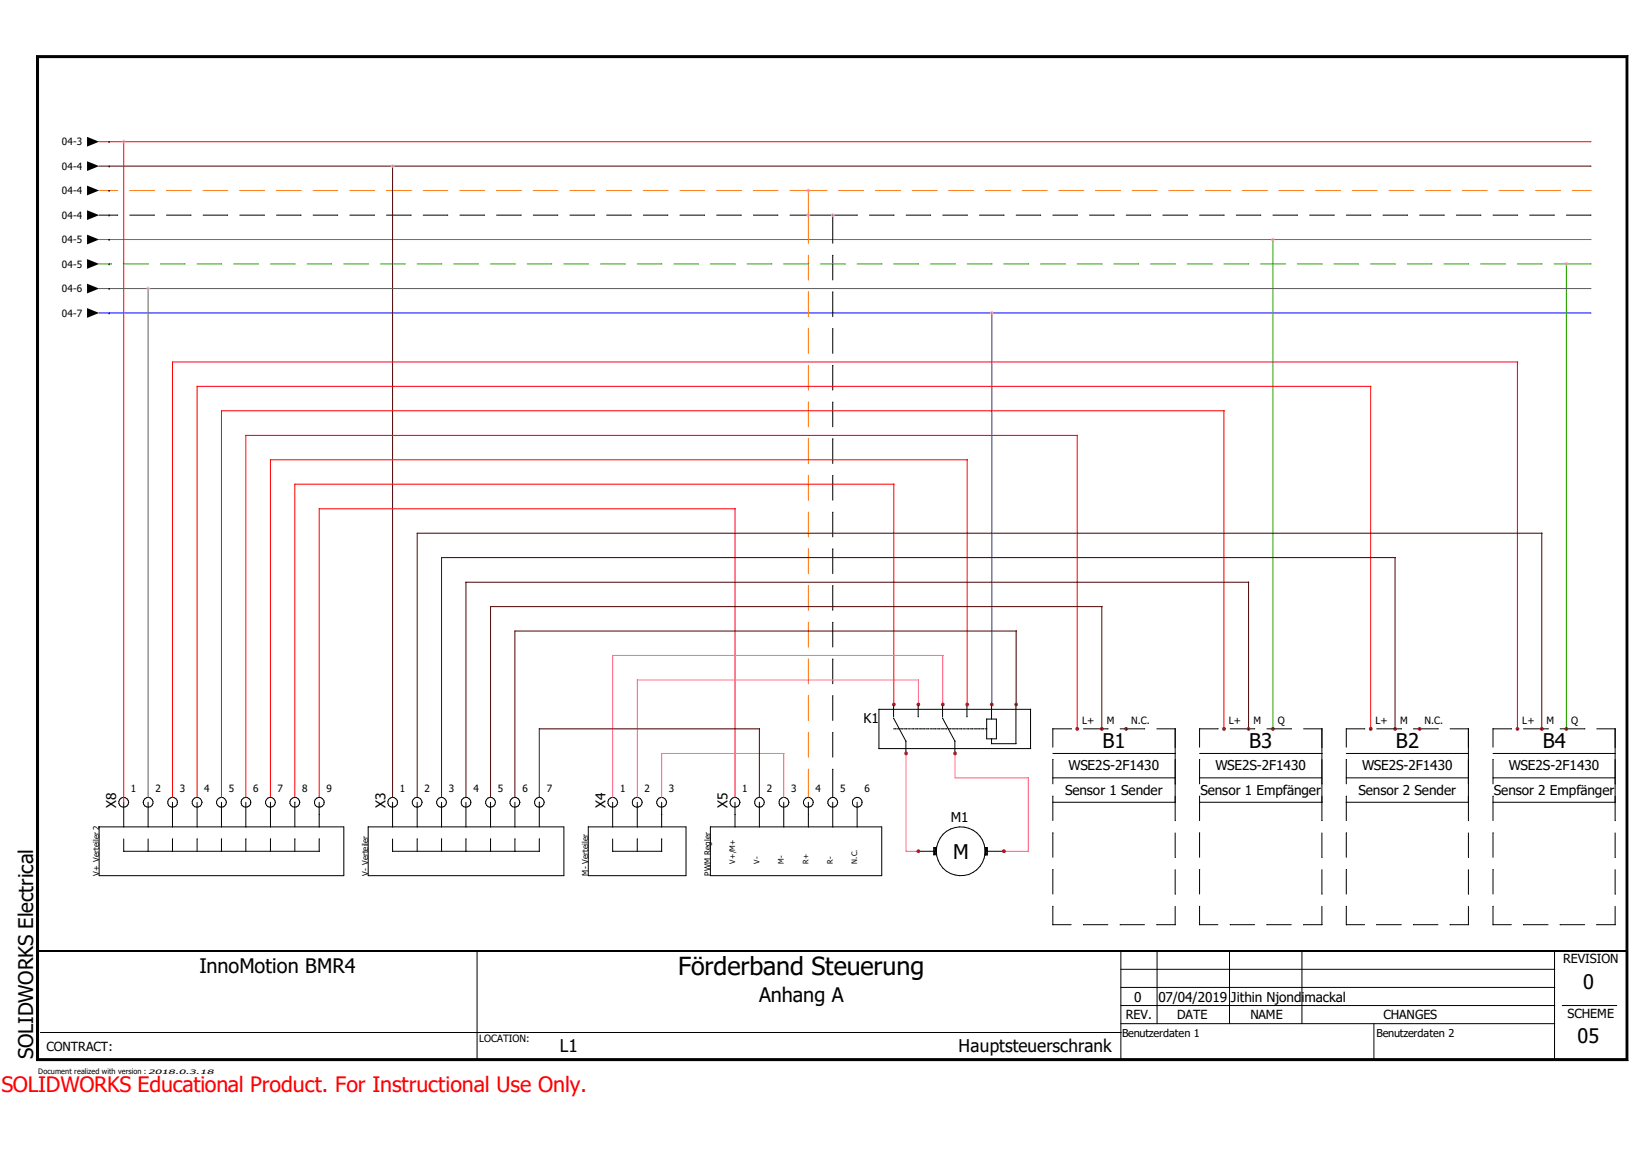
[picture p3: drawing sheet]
<svg xmlns="http://www.w3.org/2000/svg" width="297mm" height="210mm" viewBox="0 0 297 210" stroke-linecap="round" stroke-linejoin="round" font-family="sans-serif">
<path d="M0 10h297v189.8h-297z" fill="none" stroke="#fff" stroke-width=".18"/>
<g fill="none" stroke="#000" stroke-width=".18">
<path d="M6.7 10.2l.3 .3zM6.7 10.2h290.1zM6.7 10.2v183.1zM6.7 10.2h290.1v183.1h-290.1zM7 10.5h289.5zM7 10.5v182.4zM7 10.5h289.5v182.4h-289.5zM296.5 10.5l.3-.3zM296.5 10.5v182.4zM296.8 10.2l-.3 .3zM296.8 10.2v183.1zM18.1 39.2h3.4"/>
<path d="M19.9 25.8h.1M19.9 30.3h.1M19.9 34.7h.1M19.9 39.2h.1M23.7 39.2h4.4M30.3 39.2h4.5M37 39.2h4.5M43.7 39.2h4.5M50.4 39.2h4.5M57.1 39.2h4.5M63.8 39.2h4.5M70.5 39.2h4.5"/>
<path d="M77.2 39.2h4.5M83.9 39.2h4.4M90.5 39.2h4.5M97.2 39.2h4.5M103.9 39.2h4.5M110.6 39.2h4.5M117.3 39.2h4.5M124 39.2h4.5M130.7 39.2h4.5M137.4 39.2h4.5M144.1 39.2h12.2M151.8 39.2v5.1"/>
<path d="M158.5 39.2h4.5M165.2 39.2h4.5M171.9 39.2h4.5M178.6 39.2h4.5M185.3 39.2h4.5M192 39.2h4.5M198.7 39.2h4.5M205.4 39.2h4.4M212 39.2h4.5M218.7 39.2h4.5M225.4 39.2h4.5M232.1 39.2h4.5"/>
<path d="M238.8 39.2h4.5M245.5 39.2h4.5M252.2 39.2h4.5M258.9 39.2h4.5M265.6 39.2h4.4M272.2 39.2h4.5M278.9 39.2h4.5M285.6 39.2h4.5M19.9 43.6h.1M19.9 48.1h.1M19.9 52.6h.1M19.9 57h.1"/>
<path d="M151.9 46.5l-.1 4.5M151.9 53.2l-.1 4.5M151.9 59.9l-.1 4.5M151.9 66.6l-.1 4.5M151.9 73.3l-.1 4.5M151.9 80l-.1 4.5M151.9 86.7l-.1 4.4M151.9 93.3l-.1 4.5M151.9 100l-.1 4.5M151.9 106.7l-.1 4.5M151.9 113.4l-.1 4.5M151.9 120.1l-.1 4.5"/>
<path d="M151.9 126.8l-.1 4.5M151.9 133.5l-.1 4.5M162.9 128.4h.1M162.9 132.8h.4M163 130.9l2.2 4.1M163 128.4l-.1 2.2M163.5 132.8h.5M164.2 132.8h.5M164.8 132.8h.6M165.2 137.3h.1M165.2 135v2.3M165.2 135h.1"/>
<path d="M165.5 132.8h.5M166.2 132.8h.5M166.8 132.8h.5M167.4 128.4h.1M167.4 128.4l.1 2.2M167.5 132.8h.5M168.2 132.8h.5M168.9 132.8h.4M169.5 132.8h.5M170.2 132.8h.5M170.9 132.8h.5M171.5 132.8h.5"/>
<path d="M171.9 128.4h.1M171.9 128.4v2.2M171.9 130.9l2.2 4.1M172.2 132.8h.5M172.9 132.8h.5M173.5 132.8h.5M174.1 137.3h.1M174.1 135h.1M174.1 135v2.3M174.2 132.8h.5M174.9 132.8h.5M175.6 132.8h.4"/>
<path d="M176.2 132.8h.5M176.3 128.4h.1M176.3 128.4l.1 2.2M176.9 132.8h.5M177.5 132.8h.6M178.2 132.8h.5M178.9 132.8h.5M179.6 132.8h.4M179.9 131h1.8v3.6h-1.8zM180.8 128.4h.1M180.8 128.4v2.6M180.8 134.6v.9h4.5"/>
<path d="M185.2 128.4h.1M185.2 128.4v7.1M187.9 129.2v7.2M188 129.2h-27.7v7.2h27.7M192 137.3h22.3M192 138.4v4.4M195.4 132.8h-3.4v3.3M196.4 132.8h.1M197.6 132.8h4.5M200.9 132.8h.1M204.3 132.8h4.4M205.4 132.8h.1"/>
<path d="M210.9 132.8h3.4M214.3 132.8v16.7M214.3 136.1h.1M218.7 137.3h22.4M218.8 138.4l-.1 4.4M222.1 132.8h-3.4v3.3M223.2 132.8h.1M224.3 132.8h4.5M227.7 132.8h.1M231 132.8h4.5M232.1 132.8h.1M237.7 132.8h3.4"/>
<path d="M241 136.1h.1M241 132.8l.1 16.7M245.5 137.3h22.3M245.5 138.4v4.4M248.9 132.8h-3.4v3.3M249.9 132.8h.1M251 132.8h4.6M254.4 132.8h.1M257.7 132.8h4.6M258.9 132.8h.1M264.4 132.8h3.4M267.8 136.1h.1"/>
<path d="M267.8 132.8v16.7M272.2 137.3h22.4M272.3 138.4l-.1 4.4M275.6 132.8h-3.4v3.3M276.7 132.8h.1M277.8 132.8h4.5M281.1 132.8h.1M284.5 132.8h4.5M285.6 132.8h.1M291.2 132.8h3.4l-.1 16.7M294.5 136.1h.1M18.1 150.7h44.6v8.9h-44.6z"/>
<path d="M22.6 152.9v2.2h35.6M22.6 146.2v4.5M23.4 146.2h.1M26.1 146.2h.1M27 146.2v4.5M27 152.9v2.2M31.5 146.2v4.5M31.5 152.9v2.2M32.3 146.2h.1M35.9 146.2v4.5M36 152.9l-.1 2.2M36.8 146.2h.1"/>
<path d="M40.4 146.2v4.5M40.4 152.9v2.2M41.3 146.2h.1M44.8 146.2v4.5M44.9 152.9l-.1 2.2M45.7 146.2h.1M49.3 146.2v4.5M49.4 152.9l-.1 2.2M50.2 146.2h.1M53.8 146.2v4.5M53.8 152.9v2.2M54.6 146.2h.1"/>
<path d="M58.2 148.4h.1M58.2 146.2v4.5M58.2 152.9v2.2M59.1 146.2h.1M67.1 150.7h35.7v8.9h-35.7zM71.6 152.9v2.2h26.8M71.6 146.2v4.5M72.5 146.2h.1M76.1 146.2v4.5M76.1 152.9v2.2M77 146.2h.1M80.5 146.2v4.5"/>
<path d="M80.6 152.9l-.1 2.2M81.4 146.2h.1M85 146.2v4.5M85 152.9v2.2M85.8 146.2h.1M89.4 146.2v4.5M89.5 152.9l-.1 2.2M90.3 146.2h.1M93.9 146.2v4.5M93.9 152.9v2.2M94.8 146.2h.1M98.4 146.2l-.1 4.5"/>
<path d="M98.4 152.9l-.1 2.2M99.2 146.2h.1M107.3 150.7h17.8v8.9h-17.8zM111.7 152.9v2.2h9l-.1-2.2M111.7 146.2v4.5M112.6 146.2h.1M116.2 146.2v4.5M116.2 152.9v2.2M117.1 146.2h.1M120.6 152.9h.1M120.6 146.2v4.5M120.6 148.4h.1"/>
<path d="M121.5 146.2h.1M129.5 150.7h31.3v8.9h-31.3zM134 148.4h.1M134 146.2v4.5M134.9 146.2h.1M138.5 146.2v4.5M139.4 146.2h.1M142.9 146.2v4.5M143.8 146.2h.1M147.4 148.4h.1M147.4 146.2v4.5M148.3 146.2h.1"/>
<path d="M151.8 146.2v4.5M151.9 140.2l-.1 5.1M152.7 146.2h.1M156.3 146.2v4.5M157.2 146.2h.1M167.5 155.1h.1M167.5 155.1h3.3M170.3 154.4h.4v1.3h-.4zM179.6 154.4h.4v1.4h-.4zM179.6 154.7a4.5 4.5 0 0 0-6.8-3.4 4.5 4.5 0 0 0 0 7.6 4.5 4.5 0 0 0 6.8-3.4M179.7 155.1h3.4M183 155.1h.1"/>
<path d="M192 146.2h22.3M192 141.7h22.3M192 145.1v4.4M192 151.8v4.4M192 158.5v4.4M214.3 151.8v4.4M214.3 158.5v4.4M214.3 142.8h.1M218.7 146.2h22.4M218.7 141.7h22.3M218.8 158.5l-.1 4.4M218.8 151.8l-.1 4.4"/>
<path d="M218.8 145.1l-.1 4.4M241 142.8h.1M241 151.8l.1 4.4M241 158.5l.1 4.4M245.5 146.2h22.3M245.5 141.7h22.3M245.5 158.5v4.4M245.5 151.8v4.4M245.5 145.1v4.4M267.8 142.8h.1M267.8 151.8v4.4M267.8 158.5v4.4"/>
<path d="M272.2 146.2h22.4M272.2 141.7h22.3M272.3 158.5l-.1 4.4M272.3 151.8l-.1 4.4M272.3 145.1l-.1 4.4M294.5 142.8h.1M294.5 149.5h.1M294.5 156.2h.1M294.5 151.8v4.4M294.5 158.5v4.4M87 173.3v19.8M192 165.1v3.4h3.3"/>
<path d="M197.6 168.5h4.4M204.3 168.5h4.4M204.4 179.9h79.1M204.4 176.6h79.1M204.4 173.3v19.8M210.9 168.5h3.4M211 173.3v13.2M214.3 165.1v3.4M218.8 165.1l-.1 3.4h3.4M224.2 173.3v13.2M224.3 168.5h4.5M231 168.5h4.5"/>
<path d="M237.4 173.3v13.2M237.7 168.5h3.4M241 165.1v3.4M245.5 165.1v3.4h3.3M251 168.5h4.5M257.7 168.5h4.5M264.4 168.5h3.4M267.8 165.1v3.4M272.3 165.1l-.1 3.4h3.4M277.8 168.5h4.5M283.5 173.3v19.8M284.5 168.5h4.5"/>
<path d="M294.5 162.9h.1M294.5 165.1l.1 3.4h-3.4M6.7 193.3l.3-.4zM6.7 193.3h290.1zM7 192.9h289.5zM7 192.9l-.3 .4zM7.4 188.1h197.1M204.4 186.5h79.1M204.4 183.2h79.1M250.5 186.5l.1 6.6M284.9 183.2h9.9M296.5 192.9l.3 .4z"/>
<circle cx="22.5" cy="146.2" r=".9"/>
<circle cx="27" cy="146.2" r=".9"/>
<circle cx="31.4" cy="146.2" r=".89"/>
<circle cx="35.9" cy="146.2" r=".9"/>
<circle cx="40.4" cy="146.2" r=".89"/>
<circle cx="44.8" cy="146.2" r=".89"/>
<circle cx="49.3" cy="146.2" r=".9"/>
<circle cx="53.8" cy="146.2" r=".89"/>
<circle cx="58.2" cy="146.2" r=".89"/>
<circle cx="71.6" cy="146.2" r=".89"/>
<circle cx="76.1" cy="146.2" r=".9"/>
<circle cx="80.5" cy="146.2" r=".9"/>
<circle cx="85" cy="146.2" r=".89"/>
<circle cx="89.4" cy="146.2" r=".9"/>
<circle cx="93.9" cy="146.2" r=".9"/>
<circle cx="98.3" cy="146.2" r=".89"/>
<circle cx="111.7" cy="146.2" r=".89"/>
<circle cx="116.2" cy="146.2" r=".9"/>
<circle cx="120.6" cy="146.2" r=".9"/>
<circle cx="134" cy="146.2" r=".9"/>
<circle cx="138.5" cy="146.2" r=".89"/>
<circle cx="142.9" cy="146.2" r=".9"/>
<circle cx="147.4" cy="146.2" r=".9"/>
<circle cx="151.8" cy="146.2" r=".89"/>
<circle cx="156.3" cy="146.2" r=".89"/>
</g>
<path d="M6.7 10.3h290.1M6.9 10.2v183.1M296.7 10.2v183.1M6.9 173.3h289.8M6.7 193.1h290.1" fill="none" stroke="#000" stroke-width=".34"/>
<g fill="#000">
<path d="M6.7 10.2l.3 .3zM296.5 10.5l.3-.3zM296.8 10.2l-.3 .3zM170.3 154.4l.4 1.3h-.4zM170.3 154.4h.4v1.3zM179.6 154.4l.4 1.4h-.4zM179.6 154.4h.4v1.4zM6.7 193.3l.3-.4zM7 192.9l-.3 .4zM296.5 192.9l.3 .4z"/>
<path d="M15.9 24.9l2.2 .9-2.2 .9z" fill-rule="evenodd"/>
<path d="M15.9 29.4l2.2 .9-2.2 .9z" fill-rule="evenodd"/>
<path d="M15.9 33.8l2.2 .9-2.2 .9z" fill-rule="evenodd"/>
<path d="M15.9 38.3l2.2 .9-2.2 .9z" fill-rule="evenodd"/>
<path d="M15.9 42.8l2.2 .8-2.2 .9z" fill-rule="evenodd"/>
<path d="M15.9 47.2l2.2 .9-2.2 .9z" fill-rule="evenodd"/>
<path d="M15.9 51.7l2.2 .9-2.2 .9z" fill-rule="evenodd"/>
<path d="M15.9 56.1l2.2 .9-2.2 .9z" fill-rule="evenodd"/>
</g>
<g fill="none" stroke="#f00" stroke-width=".18">
<path d="M18.1 25.8h272M22.6 25.8v120.4M196.4 79.3v53.5M196.5 79.3h-151.7v66M223.2 74.8v58M223.2 74.8h-182.8v70.5M249.9 70.4v62.4M250 70.4h-214.1v74.9M134 92.7v52.6M134.1 92.7h-75.9v52.6M163 88.2v40.2M163 88.2h-109.2v57.1"/>
<path d="M176.4 83.8v44.6M176.4 83.8h-127.1v61.5M276.7 132.8v-66.8h-245.2v79.3"/>
</g>
<g fill="none" stroke="#4c0000" stroke-width=".18">
<path d="M18.1 30.3h272M71.6 30.3v115M281.1 97.2v35.6M281.2 97.2h-205.1v48.1M185.3 115v13.4M185.3 115h-91.4v30.3M200.9 110.5v22.3M201 110.5h-111.6v34.8M227.7 106.1v26.7M227.7 106.1h-142.7v39.2M254.4 101.6v31.2M254.4 101.6h-173.9v43.7"/>
<path d="M98.3 145.3v-12.5h40.2v12.5"/>
</g>
<g fill="none" stroke="#ff7f00" stroke-width=".18">
<path d="M18.1 34.7h3.4M23.7 34.7h4.4M30.3 34.7h4.5M37 34.7h4.5M43.7 34.7h4.5M50.4 34.7h4.5M57.1 34.7h4.5M63.8 34.7h4.5M70.5 34.7h4.5M77.2 34.7h4.5M83.9 34.7h4.4M90.5 34.7h4.5"/>
<path d="M97.2 34.7h4.5M103.9 34.7h4.5M110.6 34.7h4.5M117.3 34.7h4.5M124 34.7h4.5M130.7 34.7h4.5M137.4 34.7h4.5M144.1 34.7h6.7M147.4 34.7v9.6M147.4 39.2h.1M152.9 34.7h4.6M159.6 34.7h4.6"/>
<path d="M166.3 34.7h4.6M173 34.7h4.5M179.7 34.7h4.5M186.4 34.7h4.5M193.1 34.7h4.5M199.8 34.7h4.5M206.5 34.7h4.5M213.1 34.7h4.6M219.8 34.7h4.6M226.5 34.7h4.6M233.2 34.7h4.5M239.9 34.7h4.5"/>
<path d="M246.6 34.7h4.5M253.3 34.7h4.5M260 34.7h4.5M266.7 34.7h4.4M273.3 34.7h4.5M280 34.7h4.5M286.7 34.7h3.4M147.4 46.5v4.5M147.4 53.2v4.5M147.4 59.9v4.5M147.4 66.6v4.5M147.4 73.3v4.5"/>
<path d="M147.4 80v4.5M147.4 86.7v4.4M147.4 93.3v4.5M147.4 100v4.5M147.4 106.7v4.5M147.4 113.4v4.5M147.4 120.1v4.5M147.4 126.8v4.5M147.4 133.5v4.5M147.4 140.2v5.1"/>
</g>
<g fill="none" stroke="#29a500" stroke-width=".18">
<path d="M18.1 43.6h272M18.1 48.1h2.3M22.6 48.1h4.4M29.2 48.1h4.5M35.9 48.1h4.5M42.6 48.1h4.5M49.3 48.1h4.5M56 48.1h4.5M62.7 48.1h4.5M69.4 48.1h4.5M76.1 48.1h4.5M82.8 48.1h4.4"/>
<path d="M89.4 48.1h4.5M96.1 48.1h4.5M102.8 48.1h4.5M109.5 48.1h4.5M116.2 48.1h4.5M122.9 48.1h4.5M129.5 48.1h4.6M136.2 48.1h4.6M142.9 48.1h4.5M149.6 48.1h4.5M156.3 48.1h4.5M163 48.1h4.5"/>
<path d="M169.7 48.1h4.5M176.4 48.1h4.5M183 48.1h4.6M189.7 48.1h4.6M196.4 48.1h4.6M203.1 48.1h4.5M209.8 48.1h4.5M216.5 48.1h4.5M223.2 48.1h4.5M229.9 48.1h4.5M232.1 43.6v89.2M236.6 48.1h4.5"/>
<path d="M243.2 48.1h4.5M249.9 48.1h4.5M256.6 48.1h4.5M263.3 48.1h4.5M270 48.1h4.5M276.7 48.1h4.5M283.4 48.1h6.7M285.6 48.1v84.7"/>
</g>
<path d="M18.1 57h272M180.8 57v71.4" fill="none" stroke="#00f" stroke-width=".18"/>
<path d="M171.9 119.4v9M172 119.4h-60.3v25.9M142.9 137.3v8M143 137.3h-22.4v8M165.3 137.3l-.1 17.8h2.3M167.5 123.9v4.5M167.5 123.9h-51.3v21.4M174.2 137.3v4.4M174.1 141.7h13.4M183 155.1h4.6M187.5 141.7v13.4" fill="none" stroke="#f0f" stroke-width=".18"/>
<path d="M18.1 52.6h272M27 52.6v92.7" fill="none" stroke="#5b5b5b" stroke-width=".18"/>
<g fill="#a50000">
<path d="M182.8 154.9l.2 .2h-.3z"/>
<path d="M183 155.1h.4l-.1 .3z"/>
<path d="M167.2 154.9l.3 .2h-.4z"/>
<path d="M167.5 155.1h.3l-.1 .3z"/>
<path d="M173.9 137l.3 .3h-.4z"/>
<path d="M174.2 137.3h.3l-.1 .2z"/>
<path d="M165 137l.2 .3h-.3z"/>
<path d="M165.2 137.3h.4l-.1 .2z"/>
<path d="M285.4 132.5l.2 .3h-.4z"/>
<path d="M285.6 132.8h.4l-.1 .3z"/>
<path d="M280.9 132.5l.2 .3h-.3z"/>
<path d="M281.1 132.8h.4l-.1 .3z"/>
<path d="M276.4 132.5l.3 .3h-.4z"/>
<path d="M276.7 132.8h.4l-.2 .3z"/>
<path d="M258.6 132.5l.3 .3h-.4z"/>
<path d="M258.9 132.8h.3l-.1 .3z"/>
<path d="M254.2 132.5l.2 .3h-.4z"/>
<path d="M254.4 132.8h.4l-.2 .3z"/>
<path d="M249.7 132.5l.2 .3h-.3z"/>
<path d="M249.9 132.8h.4l-.1 .3z"/>
<path d="M231.9 132.5l.2 .3h-.4z"/>
<path d="M232.1 132.8h.3v.3z"/>
<path d="M227.4 132.5l.3 .3h-.4z"/>
<path d="M227.7 132.8h.3l-.1 .3z"/>
<path d="M222.9 132.5l.3 .3h-.4z"/>
<path d="M223.2 132.8h.4l-.2 .3z"/>
<path d="M205.1 132.5l.3 .3h-.4z"/>
<path d="M205.4 132.8h.3l-.1 .3z"/>
<path d="M200.7 132.5l.2 .3h-.4z"/>
<path d="M200.9 132.8h.3v.3z"/>
<path d="M196.2 132.5l.2 .3h-.3z"/>
<path d="M196.4 132.8h.4l-.1 .3z"/>
<path d="M185 128.1l.3 .3h-.3z"/>
<path d="M185.3 128.4h.3l-.1 .2z"/>
<path d="M180.6 128.1l.2 .3h-.3z"/>
<path d="M180.8 128.4h.4l-.1 .2z"/>
<path d="M176.1 128.1l.3 .3h-.4z"/>
<path d="M176.4 128.4h.3l-.1 .2z"/>
<path d="M171.7 128.1l.2 .3h-.3z"/>
<path d="M171.9 128.4h.4l-.1 .2z"/>
<path d="M167.2 128.1l.3 .3h-.4z"/>
<path d="M167.5 128.4h.3l-.1 .2z"/>
<path d="M162.7 128.1l.3 .3h-.4z"/>
<path d="M163 128.4h.4l-.2 .2z"/>
<path d="M183 155.1l.3-.2 .1 .2z" fill-rule="evenodd"/>
<path d="M183 154.7l.3 .2-.3 .2z" fill-rule="evenodd"/>
<path d="M182.8 154.9l.2-.2v.4z" fill-rule="evenodd"/>
<path d="M182.7 155.1h.3l-.2 .3z" fill-rule="evenodd"/>
<path d="M183 155.1v.3h-.2z" fill-rule="evenodd"/>
<path d="M183 155.1l.3 .3h-.3z" fill-rule="evenodd"/>
<path d="M167.5 155.1l.2-.2 .1 .2z" fill-rule="evenodd"/>
<path d="M167.5 154.7l.2 .2-.2 .2z" fill-rule="evenodd"/>
<path d="M167.2 154.9l.3-.2v.4z" fill-rule="evenodd"/>
<path d="M167.1 155.1h.4l-.3 .3z" fill-rule="evenodd"/>
<path d="M167.5 155.1v.3h-.3z" fill-rule="evenodd"/>
<path d="M167.5 155.1l.2 .3h-.2z" fill-rule="evenodd"/>
<path d="M174.2 137.3l.2-.3 .1 .3z" fill-rule="evenodd"/>
<path d="M174.2 136.9l.2 .1-.2 .3z" fill-rule="evenodd"/>
<path d="M173.9 137l.3-.1v.4z" fill-rule="evenodd"/>
<path d="M173.8 137.3h.4l-.3 .2z" fill-rule="evenodd"/>
<path d="M174.2 137.3v.3l-.3-.1z" fill-rule="evenodd"/>
<path d="M174.2 137.3l.2 .2-.2 .1z" fill-rule="evenodd"/>
<path d="M165.2 137.3l.3-.3 .1 .3z" fill-rule="evenodd"/>
<path d="M165.2 136.9l.3 .1-.3 .3z" fill-rule="evenodd"/>
<path d="M165 137l.2-.1v.4z" fill-rule="evenodd"/>
<path d="M164.9 137.3h.3l-.2 .2z" fill-rule="evenodd"/>
<path d="M165 137.5l.2-.2v.3z" fill-rule="evenodd"/>
<path d="M165.2 137.3l.3 .2-.3 .1z" fill-rule="evenodd"/>
<path d="M285.6 132.8l.3-.3 .1 .3z" fill-rule="evenodd"/>
<path d="M285.6 132.5h.3l-.3 .3z" fill-rule="evenodd"/>
<path d="M285.4 132.5h.2v.3z" fill-rule="evenodd"/>
<path d="M285.2 132.8h.4l-.2 .3z" fill-rule="evenodd"/>
<path d="M285.6 132.8v.4l-.2-.1z" fill-rule="evenodd"/>
<path d="M285.6 132.8l.3 .3-.3 .1z" fill-rule="evenodd"/>
<path d="M281.1 132.8l.3-.3 .1 .3z" fill-rule="evenodd"/>
<path d="M281.1 132.5h.3l-.3 .3z" fill-rule="evenodd"/>
<path d="M280.9 132.5h.2v.3z" fill-rule="evenodd"/>
<path d="M280.8 132.8h.3l-.2 .3z" fill-rule="evenodd"/>
<path d="M281.1 132.8v.4l-.2-.1z" fill-rule="evenodd"/>
<path d="M281.1 132.8l.3 .3-.3 .1z" fill-rule="evenodd"/>
<path d="M276.7 132.8l.2-.3 .2 .3z" fill-rule="evenodd"/>
<path d="M276.7 132.5h.2l-.2 .3z" fill-rule="evenodd"/>
<path d="M276.4 132.5h.3v.3z" fill-rule="evenodd"/>
<path d="M276.3 132.8h.4l-.3 .3z" fill-rule="evenodd"/>
<path d="M276.7 132.8v.4l-.3-.1z" fill-rule="evenodd"/>
<path d="M276.7 132.8l.2 .3-.2 .1z" fill-rule="evenodd"/>
<path d="M258.9 132.8l.2-.3 .1 .3z" fill-rule="evenodd"/>
<path d="M258.9 132.5h.2l-.2 .3z" fill-rule="evenodd"/>
<path d="M258.6 132.5h.3v.3z" fill-rule="evenodd"/>
<path d="M258.5 132.8h.4l-.3 .3z" fill-rule="evenodd"/>
<path d="M258.9 132.8v.4l-.3-.1z" fill-rule="evenodd"/>
<path d="M258.9 132.8l.2 .3-.2 .1z" fill-rule="evenodd"/>
<path d="M254.4 132.8l.2-.3 .2 .3z" fill-rule="evenodd"/>
<path d="M254.4 132.5h.2l-.2 .3z" fill-rule="evenodd"/>
<path d="M254.2 132.5h.2v.3z" fill-rule="evenodd"/>
<path d="M254 132.8h.4l-.2 .3z" fill-rule="evenodd"/>
<path d="M254.4 132.8v.4l-.2-.1z" fill-rule="evenodd"/>
<path d="M254.4 132.8l.2 .3-.2 .1z" fill-rule="evenodd"/>
<path d="M249.9 132.8l.3-.3 .1 .3z" fill-rule="evenodd"/>
<path d="M249.9 132.5h.3l-.3 .3z" fill-rule="evenodd"/>
<path d="M249.7 132.5h.2v.3z" fill-rule="evenodd"/>
<path d="M249.6 132.8h.3l-.2 .3z" fill-rule="evenodd"/>
<path d="M249.9 132.8v.4l-.2-.1z" fill-rule="evenodd"/>
<path d="M249.9 132.8l.3 .3-.3 .1z" fill-rule="evenodd"/>
<path d="M232.1 132.8l.3-.3v.3z" fill-rule="evenodd"/>
<path d="M232.1 132.5h.3l-.3 .3z" fill-rule="evenodd"/>
<path d="M231.9 132.5h.2v.3z" fill-rule="evenodd"/>
<path d="M231.7 132.8h.4l-.2 .3z" fill-rule="evenodd"/>
<path d="M232.1 132.8v.4l-.2-.1z" fill-rule="evenodd"/>
<path d="M232.1 132.8l.3 .3-.3 .1z" fill-rule="evenodd"/>
<path d="M227.7 132.8l.2-.3 .1 .3z" fill-rule="evenodd"/>
<path d="M227.7 132.5h.2l-.2 .3z" fill-rule="evenodd"/>
<path d="M227.4 132.5h.3v.3z" fill-rule="evenodd"/>
<path d="M227.3 132.8h.4l-.3 .3z" fill-rule="evenodd"/>
<path d="M227.7 132.8v.4l-.3-.1z" fill-rule="evenodd"/>
<path d="M227.7 132.8l.2 .3-.2 .1z" fill-rule="evenodd"/>
<path d="M223.2 132.8l.2-.3 .2 .3z" fill-rule="evenodd"/>
<path d="M223.2 132.5h.2l-.2 .3z" fill-rule="evenodd"/>
<path d="M222.9 132.5h.3v.3z" fill-rule="evenodd"/>
<path d="M222.8 132.8h.4l-.3 .3z" fill-rule="evenodd"/>
<path d="M223.2 132.8v.4l-.3-.1z" fill-rule="evenodd"/>
<path d="M223.2 132.8l.2 .3-.2 .1z" fill-rule="evenodd"/>
<path d="M205.4 132.8l.2-.3 .1 .3z" fill-rule="evenodd"/>
<path d="M205.4 132.5h.2l-.2 .3z" fill-rule="evenodd"/>
<path d="M205.1 132.5h.3v.3z" fill-rule="evenodd"/>
<path d="M205 132.8h.4l-.3 .3z" fill-rule="evenodd"/>
<path d="M205.4 132.8v.4l-.3-.1z" fill-rule="evenodd"/>
<path d="M205.4 132.8l.2 .3-.2 .1z" fill-rule="evenodd"/>
<path d="M200.9 132.8l.3-.3v.3z" fill-rule="evenodd"/>
<path d="M200.9 132.5h.3l-.3 .3z" fill-rule="evenodd"/>
<path d="M200.7 132.5h.2v.3z" fill-rule="evenodd"/>
<path d="M200.5 132.8h.4l-.2 .3z" fill-rule="evenodd"/>
<path d="M200.9 132.8v.4l-.2-.1z" fill-rule="evenodd"/>
<path d="M200.9 132.8l.3 .3-.3 .1z" fill-rule="evenodd"/>
<path d="M196.4 132.8l.3-.3 .1 .3z" fill-rule="evenodd"/>
<path d="M196.4 132.5h.3l-.3 .3z" fill-rule="evenodd"/>
<path d="M196.2 132.5h.2v.3z" fill-rule="evenodd"/>
<path d="M196.1 132.8h.3l-.2 .3z" fill-rule="evenodd"/>
<path d="M196.4 132.8v.4l-.2-.1z" fill-rule="evenodd"/>
<path d="M196.4 132.8l.3 .3-.3 .1z" fill-rule="evenodd"/>
<path d="M185.3 128.4l.2-.3 .1 .3z" fill-rule="evenodd"/>
<path d="M185.3 128l.2 .1-.2 .3z" fill-rule="evenodd"/>
<path d="M185 128.1l.3-.1v.4z" fill-rule="evenodd"/>
<path d="M185 128.4h.3l-.3 .2z" fill-rule="evenodd"/>
<path d="M185.3 128.4v.3l-.3-.1z" fill-rule="evenodd"/>
<path d="M185.3 128.4l.2 .2-.2 .1z" fill-rule="evenodd"/>
<path d="M180.8 128.4l.3-.3 .1 .3z" fill-rule="evenodd"/>
<path d="M180.8 128l.3 .1-.3 .3z" fill-rule="evenodd"/>
<path d="M180.6 128.1l.2-.1v.4z" fill-rule="evenodd"/>
<path d="M180.5 128.4h.3l-.2 .2z" fill-rule="evenodd"/>
<path d="M180.8 128.4v.3l-.2-.1z" fill-rule="evenodd"/>
<path d="M180.8 128.4l.3 .2-.3 .1z" fill-rule="evenodd"/>
<path d="M176.4 128.4l.2-.3 .1 .3z" fill-rule="evenodd"/>
<path d="M176.4 128l.2 .1-.2 .3z" fill-rule="evenodd"/>
<path d="M176.1 128.1l.3-.1v.4z" fill-rule="evenodd"/>
<path d="M176 128.4h.4l-.3 .2z" fill-rule="evenodd"/>
<path d="M176.4 128.4v.3l-.3-.1z" fill-rule="evenodd"/>
<path d="M176.4 128.4l.2 .2-.2 .1z" fill-rule="evenodd"/>
<path d="M171.9 128.4l.3-.3 .1 .3z" fill-rule="evenodd"/>
<path d="M171.9 128l.3 .1-.3 .3z" fill-rule="evenodd"/>
<path d="M171.7 128.1l.2-.1v.4z" fill-rule="evenodd"/>
<path d="M171.6 128.4h.3l-.2 .2z" fill-rule="evenodd"/>
<path d="M171.9 128.4v.3l-.2-.1z" fill-rule="evenodd"/>
<path d="M171.9 128.4l.3 .2-.3 .1z" fill-rule="evenodd"/>
<path d="M167.5 128.4l.2-.3 .1 .3z" fill-rule="evenodd"/>
<path d="M167.5 128l.2 .1-.2 .3z" fill-rule="evenodd"/>
<path d="M167.2 128.1l.3-.1v.4z" fill-rule="evenodd"/>
<path d="M167.1 128.4h.4l-.3 .2z" fill-rule="evenodd"/>
<path d="M167.5 128.4v.3l-.3-.1z" fill-rule="evenodd"/>
<path d="M167.5 128.4l.2 .2-.2 .1z" fill-rule="evenodd"/>
<path d="M163 128.4l.2-.3 .2 .3z" fill-rule="evenodd"/>
<path d="M163 128l.2 .1-.2 .3z" fill-rule="evenodd"/>
<path d="M162.7 128.1l.3-.1v.4z" fill-rule="evenodd"/>
<path d="M162.6 128.4h.4l-.3 .2z" fill-rule="evenodd"/>
<path d="M163 128.4v.3l-.3-.1z" fill-rule="evenodd"/>
<path d="M163 128.4l.2 .2-.2 .1z" fill-rule="evenodd"/>
</g>
<g fill="#ff7fdf">
<path d="M180.6 56.8l.2 .2h-.3z"/>
<path d="M180.8 57h.4l-.1 .3z"/>
<path d="M26.8 52.3l.2 .3h-.3z"/>
<path d="M27 52.6h.4l-.1 .2z"/>
<path d="M285.4 47.8l.2 .3h-.4z"/>
<path d="M285.6 48.1h.4l-.1 .2z"/>
<path d="M231.9 43.4l.2 .2h-.4z"/>
<path d="M232.1 43.6h.3v.3z"/>
<path d="M151.6 38.9l.2 .3h-.3z"/>
<path d="M151.8 39.2h.4l-.1 .3z"/>
<path d="M147.1 38.9l.3 .3h-.4z"/>
<path d="M147.4 39.2h.3v.3z"/>
<path d="M147.1 34.5l.3 .2h-.4z"/>
<path d="M147.4 34.7h.3v.3z"/>
<path d="M71.3 30l.3 .3h-.4z"/>
<path d="M71.6 30.3h.4l-.2 .2z"/>
<path d="M22.3 25.6l.3 .2h-.4z"/>
<path d="M22.6 25.8h.3l-.1 .3z"/>
<path d="M180.8 57l.3-.2 .1 .2z" fill-rule="evenodd"/>
<path d="M180.8 56.7l.3 .1-.3 .2z" fill-rule="evenodd"/>
<path d="M180.6 56.8l.2-.1v.3z" fill-rule="evenodd"/>
<path d="M180.5 57h.3l-.2 .3z" fill-rule="evenodd"/>
<path d="M180.8 57v.4l-.2-.1z" fill-rule="evenodd"/>
<path d="M180.8 57l.3 .3-.3 .1z" fill-rule="evenodd"/>
<path d="M27 52.6l.3-.3 .1 .3z" fill-rule="evenodd"/>
<path d="M27 52.2l.3 .1-.3 .3z" fill-rule="evenodd"/>
<path d="M26.8 52.3l.2-.1v.4z" fill-rule="evenodd"/>
<path d="M26.7 52.6h.3l-.2 .2z" fill-rule="evenodd"/>
<path d="M27 52.6v.3l-.2-.1z" fill-rule="evenodd"/>
<path d="M27 52.6l.3 .2-.3 .1z" fill-rule="evenodd"/>
<path d="M285.6 48.1l.3-.3 .1 .3z" fill-rule="evenodd"/>
<path d="M285.6 47.8h.3l-.3 .3z" fill-rule="evenodd"/>
<path d="M285.4 47.8h.2v.3z" fill-rule="evenodd"/>
<path d="M285.2 48.1h.4l-.2 .2z" fill-rule="evenodd"/>
<path d="M285.6 48.1v.4l-.2-.2z" fill-rule="evenodd"/>
<path d="M285.6 48.1l.3 .2-.3 .2z" fill-rule="evenodd"/>
<path d="M232.1 43.6l.3-.2v.2z" fill-rule="evenodd"/>
<path d="M232.1 43.3l.3 .1-.3 .2z" fill-rule="evenodd"/>
<path d="M231.9 43.4l.2-.1v.3z" fill-rule="evenodd"/>
<path d="M231.7 43.6h.4l-.2 .3z" fill-rule="evenodd"/>
<path d="M232.1 43.6v.4l-.2-.1z" fill-rule="evenodd"/>
<path d="M232.1 43.6l.3 .3-.3 .1z" fill-rule="evenodd"/>
<path d="M152.1 38.9l.1 .3h-.4z" fill-rule="evenodd"/>
<path d="M151.8 38.8l.3 .1-.3 .3z" fill-rule="evenodd"/>
<path d="M151.6 38.9l.2-.1v.4z" fill-rule="evenodd"/>
<path d="M151.5 39.2h.3l-.2 .3z" fill-rule="evenodd"/>
<path d="M151.8 39.2v.3h-.2z" fill-rule="evenodd"/>
<path d="M151.8 39.2l.3 .3h-.3z" fill-rule="evenodd"/>
<path d="M147.7 38.9v.3h-.3z" fill-rule="evenodd"/>
<path d="M147.4 38.8l.3 .1-.3 .3z" fill-rule="evenodd"/>
<path d="M147.1 38.9l.3-.1v.4z" fill-rule="evenodd"/>
<path d="M147 39.2h.4l-.3 .3z" fill-rule="evenodd"/>
<path d="M147.4 39.2v.3h-.3z" fill-rule="evenodd"/>
<path d="M147.4 39.2l.3 .3h-.3z" fill-rule="evenodd"/>
<path d="M147.7 34.5v.2h-.3z" fill-rule="evenodd"/>
<path d="M147.4 34.4l.3 .1-.3 .2z" fill-rule="evenodd"/>
<path d="M147.1 34.5l.3-.1v.3z" fill-rule="evenodd"/>
<path d="M147 34.7h.4l-.3 .3z" fill-rule="evenodd"/>
<path d="M147.1 35l.3-.3v.4z" fill-rule="evenodd"/>
<path d="M147.4 34.7l.3 .3-.3 .1z" fill-rule="evenodd"/>
<path d="M71.6 30.3l.2-.3 .2 .3z" fill-rule="evenodd"/>
<path d="M71.6 29.9l.2 .1-.2 .3z" fill-rule="evenodd"/>
<path d="M71.3 30l.3-.1v.4z" fill-rule="evenodd"/>
<path d="M71.2 30.3h.4l-.3 .2z" fill-rule="evenodd"/>
<path d="M71.6 30.3v.3l-.3-.1z" fill-rule="evenodd"/>
<path d="M71.6 30.3l.2 .2-.2 .1z" fill-rule="evenodd"/>
<path d="M22.6 25.8l.2-.2 .1 .2z" fill-rule="evenodd"/>
<path d="M22.6 25.4l.2 .2-.2 .2z" fill-rule="evenodd"/>
<path d="M22.3 25.6l.3-.2v.4z" fill-rule="evenodd"/>
<path d="M22.2 25.8h.4l-.3 .3z" fill-rule="evenodd"/>
<path d="M22.6 25.8v.4l-.3-.1z" fill-rule="evenodd"/>
<path d="M22.6 25.8l.2 .3-.2 .1z" fill-rule="evenodd"/>
</g>
<text font-size="4.5" x="123.7" y="177.6">Förderband Steuerung</text>
<text font-size="3.9" fill="#f00" x=".3" y="198.9">SOLIDWORKS Educational Product. For Instructional Use Only.</text>
<g font-size="3.7">
<text x="201" y="136.4">B1</text>
<text x="227.8" y="136.4">B3</text>
<text x="254.5" y="136.4">B2</text>
<text x="281.3" y="136.4">B4</text>
<text x="173.8" y="156.5">M</text>
<text x="6.1" y="193" transform="rotate(-90 6.1 193)">SOLIDWORKS Electrical</text>
</g>
<g font-size="3.6">
<text x="36.4" y="177.4">InnoMotion BMR4</text>
<text x="138.4" y="182.6">Anhang A</text>
<text x="288.7" y="180.2">0</text>
<text x="287.7" y="190.1">05</text>
</g>
<g font-size="3.2">
<text x="102.1" y="191.6">L1</text>
<text x="174.8" y="191.6">Hauptsteuerschrank</text>
</g>
<g font-size="2.5">
<text x="157.5" y="131.7">K1</text>
<text x="194.9" y="140.3">WSE2S-2F1430</text>
<text x="221.6" y="140.3">WSE2S-2F1430</text>
<text x="248.4" y="140.3">WSE2S-2F1430</text>
<text x="275.1" y="140.3">WSE2S-2F1430</text>
<text x="21.2" y="147.2" transform="rotate(-90 21.2 147.2)">X8</text>
<text x="70.3" y="147.2" transform="rotate(-90 70.3 147.2)">X3</text>
<text x="110.4" y="147.2" transform="rotate(-90 110.4 147.2)">X4</text>
<text x="132.7" y="147.2" transform="rotate(-90 132.7 147.2)">X5</text>
<text x="173.4" y="149.8">M1</text>
<text x="194.2" y="144.8">Sensor 1 Sender</text>
<text x="218.9" y="144.8">Sensor 1 Empfänger</text>
<text x="247.7" y="144.8">Sensor 2 Sender</text>
<text x="272.4" y="144.8">Sensor 2 Empfänger</text>
<text x="206.8" y="182.6">0</text>
<text x="211.2" y="182.6">07/04/2019</text>
<text x="224.4" y="182.6">Jithin Njondimackal</text>
</g>
<g font-size="2.3">
<text x="285" y="175.5">REVISION</text>
<text x="205.3" y="185.7">REV.</text>
<text x="214.7" y="185.7">DATE</text>
<text x="228" y="185.7">NAME</text>
<text x="252.3" y="185.7">CHANGES</text>
<text x="285.8" y="185.4">SCHEME</text>
<text x="8.5" y="191.4">CONTRACT:</text>
</g>
<g font-size="2">
<text x="204.6" y="189">Benutzerdaten 1</text>
<text x="251" y="189">Benutzerdaten 2</text>
</g>
<g font-size="1.8">
<text x="11.3" y="26.5">04-3</text>
<text x="11.3" y="30.9">04-4</text>
<text x="11.3" y="35.4">04-4</text>
<text x="11.3" y="39.9">04-4</text>
<text x="11.3" y="44.3">04-5</text>
<text x="11.3" y="48.8">04-5</text>
<text x="11.3" y="53.2">04-6</text>
<text x="11.3" y="57.7">04-7</text>
<text x="197.3" y="132">L+</text>
<text x="201.8" y="132">M</text>
<text x="206.2" y="132">N.C.</text>
<text x="224.1" y="132">L+</text>
<text x="228.6" y="132">M</text>
<text x="233" y="132">Q</text>
<text x="250.8" y="132">L+</text>
<text x="255.3" y="132">M</text>
<text x="259.8" y="132">N.C.</text>
<text x="277.6" y="132">L+</text>
<text x="282" y="132">M</text>
<text x="286.5" y="132">Q</text>
<text x="23.9" y="144.4">1</text>
<text x="28.4" y="144.4">2</text>
<text x="32.8" y="144.4">3</text>
<text x="37.3" y="144.4">4</text>
<text x="41.7" y="144.4">5</text>
<text x="46.2" y="144.4">6</text>
<text x="50.6" y="144.4">7</text>
<text x="55.1" y="144.4">8</text>
<text x="59.6" y="144.4">9</text>
<text x="72.9" y="144.4">1</text>
<text x="77.4" y="144.4">2</text>
<text x="81.9" y="144.4">3</text>
<text x="86.3" y="144.4">4</text>
<text x="90.8" y="144.4">5</text>
<text x="95.2" y="144.4">6</text>
<text x="99.7" y="144.4">7</text>
<text x="113.1" y="144.4">1</text>
<text x="117.5" y="144.4">2</text>
<text x="122" y="144.4">3</text>
<text x="135.3" y="144.4">1</text>
<text x="139.8" y="144.4">2</text>
<text x="144.3" y="144.4">3</text>
<text x="148.7" y="144.4">4</text>
<text x="153.2" y="144.4">5</text>
<text x="157.6" y="144.4">6</text>
<text x="87.4" y="189.9">LOCATION:</text>
</g>
<g font-size="1.5">
<text x="18.1" y="159.6" transform="rotate(-90 18.1 159.6)">V+ Verteiler 2</text>
<text x="67.1" y="159.6" transform="rotate(-90 67.1 159.6)">V- Verteiler</text>
<text x="107.3" y="159.6" transform="rotate(-90 107.3 159.6)">M- Verteiler</text>
<text x="129.5" y="159.6" transform="rotate(-90 129.5 159.6)">PWM Regler</text>
</g>
<g font-size="1.4">
<text x="134" y="157.4" transform="rotate(-90 134 157.4)">V+/M+</text>
<text x="138.5" y="157.4" transform="rotate(-90 138.5 157.4)">V-</text>
<text x="142.9" y="157.4" transform="rotate(-90 142.9 157.4)">M-</text>
<text x="147.4" y="157.4" transform="rotate(-90 147.4 157.4)">R+</text>
<text x="151.8" y="157.4" transform="rotate(-90 151.8 157.4)">R-</text>
<text x="156.3" y="157.4" transform="rotate(-90 156.3 157.4)">N.C.</text>
<text x="6.9" y="195.7">Document realized with version :</text>
</g>
<text font-size="1.1" x="27" y="195.6">2018.0.3.18</text>
</svg>
